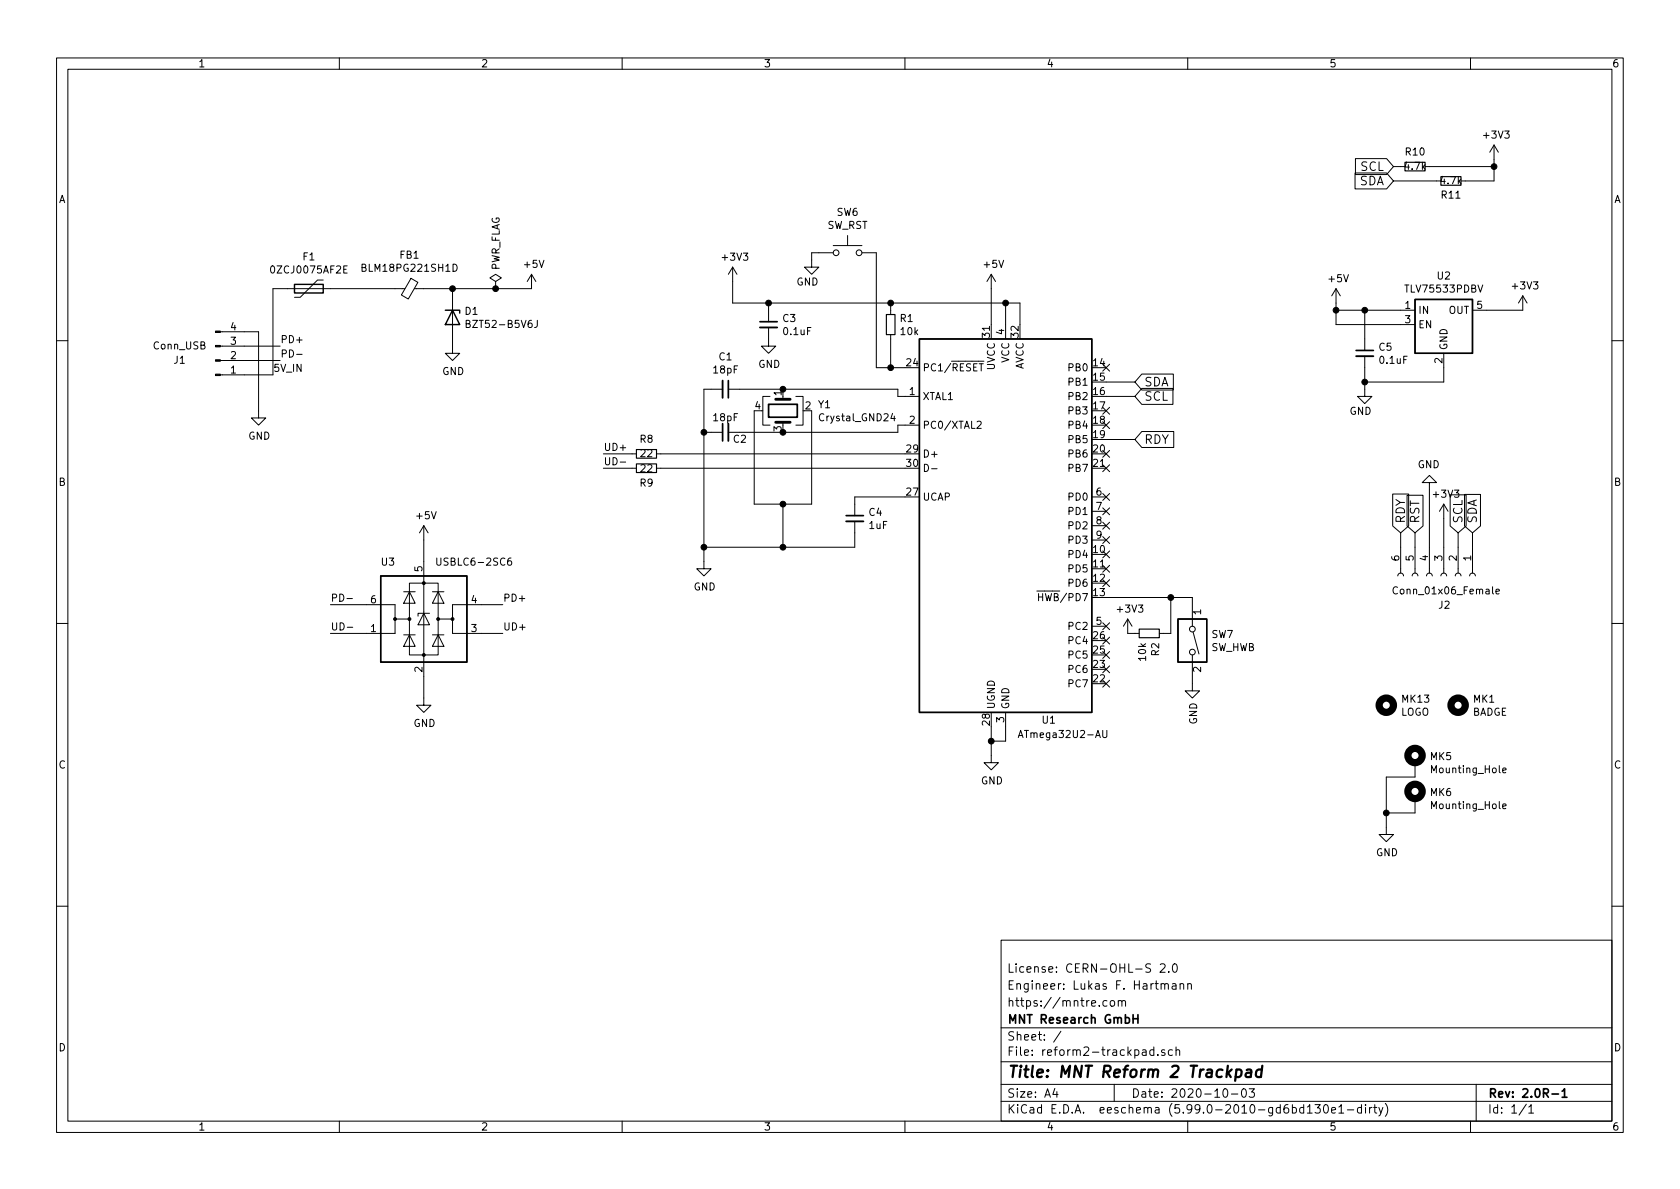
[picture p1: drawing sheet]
<svg xmlns="http://www.w3.org/2000/svg" width="297mm" height="210mm" viewBox="0 0 297 210" stroke-linecap="round" stroke-linejoin="round" font-family="sans-serif">
<g fill="none" stroke="#000" stroke-width=".18">
<path d="M10 10.2h277v190.1h-277zM12 12.2h273v186.1h-273zM60 10.2v2M110 10.2v2M160 10.2v2M210 10.2v2M260 10.2v2M239.6 30.6h5.6l1.2 1.4-1.2 1.4h-5.6zM239.7 28h5.5l1.2 1.5-1.2 1.4h-5.5zM246.4 32h8.4M246.4 29.5h2M252 29.5h12.2"/>
<path d="M264.2 25.6l-.8 1.3M264.2 25.6v6.4h-5.9M264.2 25.6l.7 1.3M39 58.7h6.7v15.2h1.3l-1.3 1.3-1.3-1.3h1.3M57.1 49.5h-1l-3 3.1h-1M61.4 47h-.6v1.3h.6M71.6 51h-23.3v15.3h-9.3M72.7 49.2l1.2 .7-1.7 3-1.2-.7zM80 51v11.5h1.3l-1.3 1.2-1.3-1.2h1.3M80.1 46.7a.64 .64 0 0 1 .7 .6 .64 .64 0 0 1-.7 .7zM82.4 57.2h.6l.1-.2-.1-.2-.6-.2v1.3h.5l.2-.1v-.3l-.3-.3M87.6 49.8l1-.7-1-.6-1 .6 1 .7v1.2"/>
<path d="M87.6 51h.1M94 48.5v2.5h-20.7M94 48.5l-.8 1.3M94 48.5l.7 1.3M95 56.6v1a.41 .41 0 0 1-.5 .3M129.5 47.2l-.7 1.3M129.5 47.2v6.4h50.8v3.8M129.5 47.2l.8 1.3M135.9 57.9v3.3h1.3l-1.3 1.3-1.3-1.3h1.3M135.9 53.6v3.3M147.3 44.7h-3.8v2.5h1.3l-1.3 1.3-1.3-1.3h1.3M147.3 43.4h5.1"/>
<path d="M149.9 41.7v1.7M152.4 44.7h2.5v20.3h5.1M157.5 53.6v2M157.5 59.2v5.8M175.3 48.5v11.4M175.3 48.5l-.8 1.3M175.3 48.5l.7 1.3M177.8 53.6v6.3M236.2 54.9h14M236.2 51v6.4h14M236.2 51l-.7 1.3M236.2 51l.8 1.3"/>
<path d="M241.3 54.9v7.1M269.2 52.3v2.6h-8.9M269.2 52.3l-.7 1.3M269.2 52.3l.8 1.3M10 60.2h2M39 61.2h10.5M39 63.7h10.5M52.4 62.7h1M124.5 76.4h3.3M127.8 68.8h-3.3v31.8h1.2l-1.2 1.2-1.3-1.2h1.3M128.8 68.8h29.9v1.3h3.9M133.3 72.6v16.5h10.2v-16.5"/>
<path d="M136.1 70.1h-1.2v5.1h1.2M138.4 70.1v.5M138.4 74.7v.5M140.7 70.1h1.3v5.1h-1.3M157.8 73.1l-.3 .9h.8M158.1 73.6v.8M162.6 75.2h-3.9v1.2h-29.9M172.8 74.6l.4-.1 .3 .3-.8 1h.8M173 63.9h1M173.1 64.3h.7M195 79.6l1.2 1.3M195 74.6l1.2 1.2"/>
<path d="M195 72l1.2 1.2M195 64.4l1.2 1.2M195.6 70.1h5.1M195.6 67.6h5.1M195.6 77.7h5.1M196.2 79.6l-1.2 1.3M196.2 74.6l-1.2 1.2M196.2 72l-1.2 1.2M196.2 64.4l-1.2 1.2M201.9 76.3h5.6v2.8h-5.6l-1.2-1.4zM201.9 66.1h5.6v2.9h-5.6l-1.2-1.4zM201.9 68.7h5.5v2.8h-5.5l-1.2-1.4z"/>
<path d="M241.3 63v7.1h1.3l-1.3 1.3-1.3-1.3h1.3M255.3 62.5v5.1h-14M285 60.2h2M74.9 93v31.7h1.3l-1.3 1.3-1.2-1.3h1.2M74.9 93l-.7 1.2M74.9 93l.8 1.2M77.2 98.7v1l.3 .3h.2l.3-.3v-1M90.4 98.7h-.4a.86 .86 0 0 0 0 1.3l.4-.2 .1-.4-.3-.2h-.2l-.3 .2M106.7 82.8h5.8M106.7 80.3h5.8M109.7 81.7h.9M116.1 82.8h43.9"/>
<path d="M116.1 80.3h43.9M138.4 89.1v7.7M151.1 92.2v4.6h-26.6M160 87.9h-8.9v3.3M163.4 82.1a.64 .64 0 0 1 .8 .6 .64 .64 0 0 1-.8 .7zM164.7 82.9h1M193 82.8h2.6M193 87.9h2.6M193 90.4h2.6M193 93h2.6M193 95.5h2.6M195 100l1.2 1.2"/>
<path d="M195 87.3l1.2 1.2M195 82.2l1.2 1.2M195 97.4l1.2 1.2M195 94.9l1.2 1.2M195 92.3l1.2 1.3M195 89.8l1.2 1.2M196.2 100l-1.2 1.2M196.2 87.3l-1.2 1.2M196.2 82.2l-1.2 1.2M196.2 97.4l-1.2 1.2M196.2 94.9l-1.2 1.2M196.2 92.3l-1.2 1.3"/>
<path d="M196.2 89.8l-1.2 1.2M246.2 87.4h2.9v5.6l-1.5 1.2-1.4-1.2zM247.6 94.2v7.1M248.8 87.6h2.8v5.4l-1.4 1.2-1.4-1.2zM250.2 94.2v7.1M252.7 85.3h1.3l-1.3-1.2-1.2 1.2h1.2v16M255.3 89.1v12.2M255.3 89.1l-.8 1.3M255.3 89.1l.7 1.3M256.4 87.5h2.8v5.5l-1.4 1.2-1.4-1.2zM257.8 94.2v7.1M258.9 87.4h2.9v5.6l-1.5 1.2-1.4-1.2z"/>
<path d="M260.3 94.2v7.1M10 110.2h2M58.4 106.9h11.4v2.6h2.6M61.3 105.8h1M61.4 110.9h1M69.8 109.5v2.5h-11.4M71.4 112.3h2M71.4 104.6h2M72.4 103.1h5.1v12.7h-5.1zM72.4 112.3l1 2h-2zM72.4 104.6l1 2.1h-2zM74.9 108.5l1 2h-2z"/>
<path d="M75.9 108.5h-2v.5M76.5 112.3h2M76.5 104.6h2M77.5 112.3l1 2h-2zM77.5 104.6l1 2.1h-2zM80 109.5v2.5h8.9M88.9 106.9h-8.9v2.6h-2.5M183.3 104.5h1.4M183.6 105v1.2M183.6 105.6h.8M193 100.6h2.6M193 110.7h2.6"/>
<path d="M195 112.7l1.2 1.2M195 115.2l1.2 1.2M195 117.7l1.2 1.3M195 110.1l1.2 1.2M195 102.5l1.2 1.2M195.6 105.7h15.2v5M196.2 112.7l-1.2 1.2M196.2 115.2l-1.2 1.2M196.2 117.7l-1.2 1.3M196.2 110.1l-1.2 1.2M196.2 102.5l-1.2 1.2M199.4 109.5l-.8 1.2"/>
<path d="M199.4 109.5v2.5h2M199.4 109.5l.8 1.2M207 105.7v6.3h-2M210.8 115.8v6.4h1.3l-1.3 1.2-1.3-1.2h1.3M210.9 111.8l1.1 3.8M247.1 103.9a.6 .6 0 0 0-.9 .4 .6 .6 0 0 0 .6 .7l.3-.1M247.1 101.8l.2-.3 .3-.2 .4 .2 .2 .3M249.7 101.8l.1-.3 .4-.2 .3 .2 .2 .3M252.2 101.8l.2-.3 .3-.2 .4 .2 .1 .3M254.8 101.8l.1-.3 .4-.2 .3 .2 .2 .3M257.3 101.8l.1-.3 .4-.2 .4 .2 .1 .3M259.8 101.8l.2-.3 .3-.2 .4 .2 .2 .3"/>
<path d="M264.5 104.6l.6-.1-.1-.3h-.3l-.2 .2 .1 .6h.4M285 110.2h2M175.3 128.5v6.4h1.2l-1.2 1.2-1.3-1.2h1.3M177.8 126v5.1h-2.5M180 130.4l.5-1.2 .4 1.2M180.2 130.1h.6M195 120.3l1.2 1.2M195 129.2v1l.2 .2h.3l.2-.2v-1M196.2 120.3l-1.2 1.2M250.2 134.9v2.5h-5.1v10.2h1.3l-1.3 1.2-1.3-1.2h1.3M265.7 136.2l.6-.1-.1-.2-.3-.1-.2 .2 .1 .6h.4M250.2 141.2v2.6h-5.1"/>
<path d="M265.7 142.6l.6-.1-.1-.3h-.3l-.2 .1 .1 .6h.4M10 160.2h2M177 166.3h108v32h-108zM195.7 177l-.4-.1-.3 .3v.4l.1 .3h.6M196.4 177l.4-.1 .3 .3v.4l-.3 .3h-.4l-.1-.3v-.4zM197.7 177.1l.2-.2 .4 .1 .1 .9M197.7 176.9v1M198.4 177.1l.2-.2 .3 .1 .1 .9M205.1 170.6l.6-.2 .2 .2 .1 .3-.9 1h.9M205.3 174.1l.2-.2 .4 .1v.9M205.9 174.1l.2-.2 .4 .1 .1 .9M206.6 171.8v.1"/>
<path d="M207.3 174h.6v.9M207.4 170.6l.2-.2a.81 .81 0 0 1 .6 .7 .81 .81 0 0 1-.3 .8h-.1a.81 .81 0 0 1-.4-1.3zM207.9 174.3l-.5 .1a.29 .29 0 0 0-.2 .2 .29 .29 0 0 0 .2 .3h.5M208.6 174.1l.3-.2 .3 .1 .1 .9M208.6 173.9v1M210 174.1l.2-.2 .4 .1v.9M210 173.9v1M285 160.2h2M60 198.3v2M110 198.3v2M160 198.3v2M177 194.8h108"/>
<path d="M177 191.8h108M177 187.8h108M177 181.8h108M186.5 192.5l-.4 1h1M186.9 193v1M187.6 182.4l-1.3 1.9M197 191.8v3M204 185.7l-.4-.1-.3 .3v.4l.1 .3h.6M204 185.1v1.5M204.7 186.5v.1M205.9 185.7l-.3-.1-.2 .2v.3l.5 .1v.4h-.5M207.3 185.7l-.4-.1-.3 .3v.4l.1 .3h.6"/>
<path d="M207.9 185.8l.2-.2 .4 .1 .1 .9M207.9 185.1v1.5M210 198.3v2M216.4 192.6l.2-.1a.81 .81 0 0 1 .6 .7 .81 .81 0 0 1-.3 .8h-.2a.81 .81 0 0 1-.6-.6 .81 .81 0 0 1 .3-.8zM217.7 193.5h1.2M219.7 192.6l.2-.1a.81 .81 0 0 1 .5 .7 .81 .81 0 0 1-.3 .8h-.1a.81 .81 0 0 1-.6-.6 .81 .81 0 0 1 .3-.8zM220.9 192.5h.9l-.5 .6 .4 .1v.7l-.2 .1h-.4l-.2-.1M231.1 196.8h.9M232.5 195.3h.9l-.5 .6 .5 .1v.7l-.3 .1h-.4l-.2-.1M234.2 195.4l.2-.1a.81 .81 0 0 1 .5 .7 .81 .81 0 0 1-.3 .8h-.1a.81 .81 0 0 1-.6-.6 .81 .81 0 0 1 .3-.8zM235.4 196.3l.7-.1v-.3l-.5-.1-.2 .2 .1 .8h.6M236.7 195.8l.4-.5v1.5"/>
<path d="M236.7 196.8h.9M238.2 196.3h1.2M240.7 195.9l-.4-.1-.3 .3v.4l.1 .3h.6M240.7 195.3v1.5M241.4 195.3v.2M241.4 195.8v1M242.1 195.8v1M242.6 195.8l-.3 .1-.2 .2M242.9 195.8h.5M243.1 195.3v1.3l.3 .2M243.8 195.8l.3 1M244.5 195.8l-.5 1.4-.2 .1"/>
<path d="M244.9 195.1a1.72 1.72 0 0 1 0 2.3M260 198.3v2M261 191.8v6.5M269.9 195.3l-1.3 1.9M270.3 195.8l.4-.5v1.5M270.3 196.8h.9"/>
<circle cx="147.8" cy="44.7" r=".51"/>
<circle cx="151.9" cy="44.7" r=".51"/>
<circle cx="210.8" cy="111.2" r=".51"/>
<circle cx="210.8" cy="115.3" r=".51"/>
</g>
<path d="M134.4 56.9h3M127.8 74.9v3.1M128.8 67.3v3.1M135.9 71.5h5.1v2.3h-5.1zM239.8 62h3M149.6 91.2h3.1M200.3 179.4v1.5M201.2 179.4v1.5M200.3 180.1h.9M274.4 193.5h1.2M276.2 193l.4-.5v1.5M276.2 194h.9" fill="none" stroke="#000" stroke-width=".3"/>
<path d="M218.6 189.2l.2-.1 .6 .1 .1 .3v.6a.66 .66 0 0 1-1 .3M220.4 189.2l.2-.1 .6 .1-.1 1.3M221.2 189.6l-.6 .1a.4 .4 0 0 0-.4 .3 .4 .4 0 0 0 .3 .5l.6-.1M223.1 189.2a.66 .66 0 0 0-1 .3l-.1 .6 .2 .3 .2 .1 .6-.1M223.2 188.5l-.3 2" fill="none" stroke="#000" stroke-width=".4"/>
<path d="M52.1 50.3h5v1.5h-5zM78.7 54.9h2.6v.5M80 54.9l1.3 2.5h-2.6zM162.6 59.9h30.4v66.1h-30.4zM250.2 53h10.1v9.5h-10.1zM67.3 101.8h15.2v15.3h-15.2zM208.3 109.5h5.1v7.6h-5.1z" fill="none" stroke="#000" stroke-width=".25"/>
<path d="M137.2 70.6h2.5M137.2 74.7h2.5" fill="none" stroke="#000" stroke-width=".51"/>
<path d="M134.4 57.9h3M127.8 67.3v3.1M128.8 74.9v3.1M239.8 63h3M149.6 92.2h3.1" fill="none" stroke="#000" stroke-width=".33"/>
<path d="M248.4 28.7h3.6v1.5h-3.6zM254.8 31.2h3.5v1.6h-3.5zM156.7 55.6h1.5v3.6h-1.5zM112.5 79.5h3.6v1.5h-3.6zM112.5 82h3.6v1.6h-3.6zM201.4 111.2h3.6v1.6h-3.6z" fill="none" stroke="#000" stroke-width=".2"/>
<g fill="none" stroke="#000" stroke-width="1.3">
<circle cx="245.1" cy="124.7" r="1.27"/>
<circle cx="250.2" cy="133.6" r="1.27"/>
<circle cx="250.2" cy="139.9" r="1.27"/>
<circle cx="257.8" cy="124.7" r="1.27"/>
</g>
<g fill="#000" stroke="#000" stroke-width=".18">
<path d="M38.1 58.5h.9v.3h-.9zM38.1 61.1h.9v.2h-.9zM38.1 63.6h.9v.3h-.9zM38.1 66.2h.9v.2h-.9z"/>
<circle cx="264.2" cy="29.5" r=".51"/>
<circle cx="80" cy="51" r=".51"/>
<circle cx="87.6" cy="51" r=".51"/>
<circle cx="135.9" cy="53.6" r=".51"/>
<circle cx="157.5" cy="53.6" r=".51"/>
<circle cx="177.8" cy="53.6" r=".51"/>
<circle cx="236.2" cy="54.9" r=".51"/>
<circle cx="241.3" cy="54.9" r=".51"/>
<circle cx="124.5" cy="76.4" r=".51"/>
<circle cx="138.4" cy="68.8" r=".51"/>
<circle cx="138.4" cy="76.4" r=".51"/>
<circle cx="157.5" cy="65" r=".51"/>
<circle cx="241.3" cy="67.6" r=".51"/>
<circle cx="124.5" cy="96.8" r=".51"/>
<circle cx="138.4" cy="96.8" r=".51"/>
<circle cx="138.4" cy="89.1" r=".51"/>
<circle cx="69.8" cy="109.5" r=".25"/>
<circle cx="72.4" cy="109.5" r=".25"/>
<circle cx="74.9" cy="115.8" r=".25"/>
<circle cx="74.9" cy="103.1" r=".25"/>
<circle cx="77.5" cy="109.5" r=".25"/>
<circle cx="80" cy="109.5" r=".25"/>
<circle cx="207" cy="105.7" r=".51"/>
<circle cx="175.3" cy="131.1" r=".51"/>
<circle cx="245.1" cy="143.8" r=".51"/>
</g>
<text font-size="2.8" x="178" y="190.6">Title: MNT Reform 2 Trackpad</text>
<g font-size="2.1">
<text x="240.3" y="32.8">SDA</text>
<text x="240.5" y="30.2">SCL</text>
<text x="202.3" y="68.3">SDA</text>
<text x="202.3" y="70.9">SCL</text>
<text x="202.3" y="78.5">RDY</text>
<text x="248.4" y="92.6" transform="rotate(-90 248.4 92.6)">RDY</text>
<text x="251" y="92.6" transform="rotate(-90 251 92.6)">RST</text>
<text x="258.6" y="92.6" transform="rotate(-90 258.6 92.6)">SCL</text>
<text x="261.1" y="92.6" transform="rotate(-90 261.1 92.6)">SDA</text>
<text x="178" y="172">License: CERN-OHL-S 2.0</text>
<text x="178" y="178">https://mntre.com</text>
<text x="178" y="175">Engineer: Lukas F. Hartmann</text>
<text x="178" y="184">Sheet: /</text>
<text x="178" y="181">MNT Research GmbH</text>
<text x="178" y="186.7">File: reform2-trackpad.sch</text>
<text x="178" y="196.9">KiCad E.D.A. eeschema (5.99.0-2010-gd6bd130e1-dirty)</text>
<text x="178" y="194.1">Size: A4</text>
<text x="200" y="194.1">Date: 2020-10-03</text>
<text x="263" y="194.1">Rev: 2.0R-1</text>
<text x="263" y="196.9">Id: 1/1</text>
</g>
<g font-size="1.8">
<text x="35" y="11.9">1</text>
<text x="85" y="11.9">2</text>
<text x="135" y="11.9">3</text>
<text x="185" y="11.9">4</text>
<text x="235" y="11.9">5</text>
<text x="285" y="11.9">6</text>
<text x="248.6" y="27.5">R10</text>
<text x="262.5" y="24.5">+3V3</text>
<text x="10.3" y="35.9">A</text>
<text x="248.5" y="30">4.7k</text>
<text x="254.8" y="32.6">4.7k</text>
<text x="254.9" y="35.1">R11</text>
<text x="285.3" y="35.9">A</text>
<text x="146.2" y="40.5">SW_RST</text>
<text x="147.9" y="38.2">SW6</text>
<text x="53.6" y="46">F1</text>
<text x="70.7" y="45.7">FB1</text>
<text x="88.3" y="48" transform="rotate(-90 88.3 48)">PWR_FLAG</text>
<text x="92.8" y="47.4">+5V</text>
<text x="127.8" y="46.1">+3V3</text>
<text x="174" y="47.4">+5V</text>
<text x="48.2" y="48.3">0ZCJ0075AF2E</text>
<text x="64.4" y="48">BLM18PG221SH1D</text>
<text x="140.8" y="50.5">GND</text>
<text x="235" y="49.9">+5V</text>
<text x="248.7" y="51.7">TLV75533PDBV</text>
<text x="254.1" y="49.4">U2</text>
<text x="267.5" y="51.2">+3V3</text>
<text x="40.8" y="58.4">4</text>
<text x="82.2" y="55.7">D1</text>
<text x="83" y="58">BZT52-B5V6J</text>
<text x="138.4" y="56.9">C3</text>
<text x="138.6" y="59.2">0.1uF</text>
<text x="159.2" y="56.9">R1</text>
<text x="159.3" y="59.2">10k</text>
<text x="175" y="59.7" transform="rotate(-90 175 59.7)">31</text>
<text x="177.5" y="59.2" transform="rotate(-90 177.5 59.2)">4</text>
<text x="180.1" y="59.7" transform="rotate(-90 180.1 59.7)">32</text>
<text x="248.4" y="54.6">1</text>
<text x="248.4" y="57.1">3</text>
<text x="250.7" y="55.5">IN</text>
<text x="250.7" y="58">EN</text>
<text x="256.1" y="55.5">OUT</text>
<text x="261.1" y="54.6">5</text>
<text x="27.1" y="61.8">Conn_USB</text>
<text x="30.8" y="64.3">J1</text>
<text x="40.8" y="63.5">2</text>
<text x="40.8" y="61">3</text>
<text x="48.3" y="65.7">5V_IN</text>
<text x="49.5" y="63.2">PD-</text>
<text x="49.5" y="60.7">PD+</text>
<text x="127.1" y="63.7">C1</text>
<text x="134.1" y="65">GND</text>
<text x="160.3" y="64.8">24</text>
<text x="163.1" y="65.7">PC1/RESET</text>
<text x="175.9" y="65.5" transform="rotate(-90 175.9 65.5)">UVCC</text>
<text x="178.4" y="64.2" transform="rotate(-90 178.4 64.2)">VCC</text>
<text x="181" y="65.5" transform="rotate(-90 181 65.5)">AVCC</text>
<text x="189.1" y="65.7">PB0</text>
<text x="193.3" y="64.8">14</text>
<text x="243.8" y="62">C5</text>
<text x="244" y="64.3">0.1uF</text>
<text x="255" y="64.2" transform="rotate(-90 255 64.2)">2</text>
<text x="255.9" y="62" transform="rotate(-90 255.9 62)">GND</text>
<text x="40.8" y="66">1</text>
<text x="78.2" y="66.3">GND</text>
<text x="126.2" y="66">18pF</text>
<text x="138.2" y="70" transform="rotate(-90 138.2 70)">1</text>
<text x="160.8" y="69.8">1</text>
<text x="163.1" y="70.7">XTAL1</text>
<text x="189.1" y="68.2">PB1</text>
<text x="189.1" y="70.7">PB2</text>
<text x="193.3" y="67.3">15</text>
<text x="193.3" y="69.8">16</text>
<text x="43.9" y="77.7">GND</text>
<text x="126.2" y="74.5">18pF</text>
<text x="133.5" y="72.4">4</text>
<text x="138.2" y="76.3" transform="rotate(-90 138.2 76.3)">3</text>
<text x="142.4" y="72.4">2</text>
<text x="144.7" y="72.2">Y1</text>
<text x="145.1" y="74.5">Crystal_GND24</text>
<text x="160.8" y="74.9">2</text>
<text x="163.1" y="75.8">PC0/XTAL2</text>
<text x="189.1" y="73.3">PB3</text>
<text x="189.1" y="75.8">PB4</text>
<text x="193.3" y="72.4">17</text>
<text x="193.3" y="74.9">18</text>
<text x="193.3" y="77.5">19</text>
<text x="238.6" y="73.3">GND</text>
<text x="106.7" y="82.3">UD-</text>
<text x="106.7" y="79.7">UD+</text>
<text x="113.2" y="78.3">R8</text>
<text x="113.3" y="83.5">22</text>
<text x="113.3" y="80.8">22</text>
<text x="129.7" y="78.3">C2</text>
<text x="160.3" y="80">29</text>
<text x="160.3" y="82.5">30</text>
<text x="163.1" y="80.9">D+</text>
<text x="189.1" y="78.4">PB5</text>
<text x="189.1" y="80.9">PB6</text>
<text x="189.1" y="83.4">PB7</text>
<text x="193.3" y="80">20</text>
<text x="193.3" y="82.5">21</text>
<text x="250.6" y="82.8">GND</text>
<text x="10.3" y="85.9">B</text>
<text x="113.2" y="86">R9</text>
<text x="160.3" y="87.6">27</text>
<text x="163.1" y="88.5">UCAP</text>
<text x="189.1" y="88.5">PD0</text>
<text x="193.8" y="87.6">6</text>
<text x="253.6" y="88">+3V3</text>
<text x="285.3" y="85.9">B</text>
<text x="73.7" y="91.8">+5V</text>
<text x="153.7" y="91.2">C4</text>
<text x="153.7" y="93.5">1uF</text>
<text x="189.1" y="91.1">PD1</text>
<text x="189.1" y="93.6">PD2</text>
<text x="193.8" y="90.2">7</text>
<text x="193.8" y="92.7">8</text>
<text x="193.8" y="95.2">9</text>
<text x="67.4" y="100">U3</text>
<text x="74.7" y="101.1" transform="rotate(-90 74.7 101.1)">5</text>
<text x="77.8" y="100">USBLC6-2SC6</text>
<text x="189.1" y="98.7">PD4</text>
<text x="189.1" y="101.2">PD5</text>
<text x="189.1" y="96.1">PD3</text>
<text x="193.3" y="97.8">10</text>
<text x="193.3" y="100.3">11</text>
<text x="247.4" y="99.2" transform="rotate(-90 247.4 99.2)">6</text>
<text x="249.9" y="99.2" transform="rotate(-90 249.9 99.2)">5</text>
<text x="252.5" y="99.2" transform="rotate(-90 252.5 99.2)">4</text>
<text x="255" y="99.2" transform="rotate(-90 255 99.2)">3</text>
<text x="257.6" y="99.2" transform="rotate(-90 257.6 99.2)">2</text>
<text x="260.1" y="99.2" transform="rotate(-90 260.1 99.2)">1</text>
<text x="58.4" y="106.4">PD-</text>
<text x="65.5" y="106.7">6</text>
<text x="83.3" y="106.7">4</text>
<text x="88.9" y="106.4">PD+</text>
<text x="122.6" y="104.4">GND</text>
<text x="184.4" y="106.3">HWB/PD7</text>
<text x="189.1" y="103.8">PD6</text>
<text x="193.3" y="102.9">12</text>
<text x="193.3" y="105.4">13</text>
<text x="247" y="105.1">Conn_01x06_Female</text>
<text x="254.4" y="107.6">J2</text>
<text x="58.4" y="111.5">UD-</text>
<text x="65.5" y="111.8">1</text>
<text x="83.3" y="111.8">3</text>
<text x="88.9" y="111.5">UD+</text>
<text x="189.1" y="113.9">PC4</text>
<text x="189.1" y="111.4">PC2</text>
<text x="193.3" y="113">26</text>
<text x="193.8" y="110.5">5</text>
<text x="197.7" y="108.3">+3V3</text>
<text x="212.3" y="108.7" transform="rotate(-90 212.3 108.7)">1</text>
<text x="214.2" y="112.8">SW7</text>
<text x="74.7" y="118.9" transform="rotate(-90 74.7 118.9)">2</text>
<text x="189.1" y="119">PC6</text>
<text x="189.1" y="116.5">PC5</text>
<text x="193.3" y="118.1">23</text>
<text x="193.3" y="115.6">25</text>
<text x="202.6" y="116.8" transform="rotate(-90 202.6 116.8)">10k</text>
<text x="204.9" y="116" transform="rotate(-90 204.9 116)">R2</text>
<text x="212.3" y="118.9" transform="rotate(-90 212.3 118.9)">2</text>
<text x="214" y="115.1">SW_HWB</text>
<text x="175.9" y="125.5" transform="rotate(-90 175.9 125.5)">UGND</text>
<text x="178.4" y="125.5" transform="rotate(-90 178.4 125.5)">GND</text>
<text x="189.1" y="121.5">PC7</text>
<text x="193.3" y="120.6">22</text>
<text x="247.9" y="124.2">MK13</text>
<text x="260.5" y="124.2">MK1</text>
<text x="73.1" y="128.5">GND</text>
<text x="175" y="128.2" transform="rotate(-90 175 128.2)">28</text>
<text x="177.5" y="127.7" transform="rotate(-90 177.5 127.7)">3</text>
<text x="180.8" y="130.5">ATmega32U2-AU</text>
<text x="184.3" y="128">U1</text>
<text x="211.7" y="128.1" transform="rotate(-90 211.7 128.1)">GND</text>
<text x="247.6" y="126.6">LOGO</text>
<text x="260.3" y="126.6">BADGE</text>
<text x="10.3" y="135.9">C</text>
<text x="252.9" y="134.4">MK5</text>
<text x="253.3" y="136.7">Mounting_Hole</text>
<text x="285.3" y="135.9">C</text>
<text x="173.4" y="138.7">GND</text>
<text x="252.9" y="140.8">MK6</text>
<text x="253.3" y="143.1">Mounting_Hole</text>
<text x="243.3" y="151.4">GND</text>
<text x="10.3" y="185.9">D</text>
<text x="285.3" y="185.9">D</text>
<text x="35" y="199.9">1</text>
<text x="85" y="199.9">2</text>
<text x="135" y="199.9">3</text>
<text x="185" y="199.9">4</text>
<text x="235" y="199.9">5</text>
<text x="285" y="199.9">6</text>
</g>
</svg>
